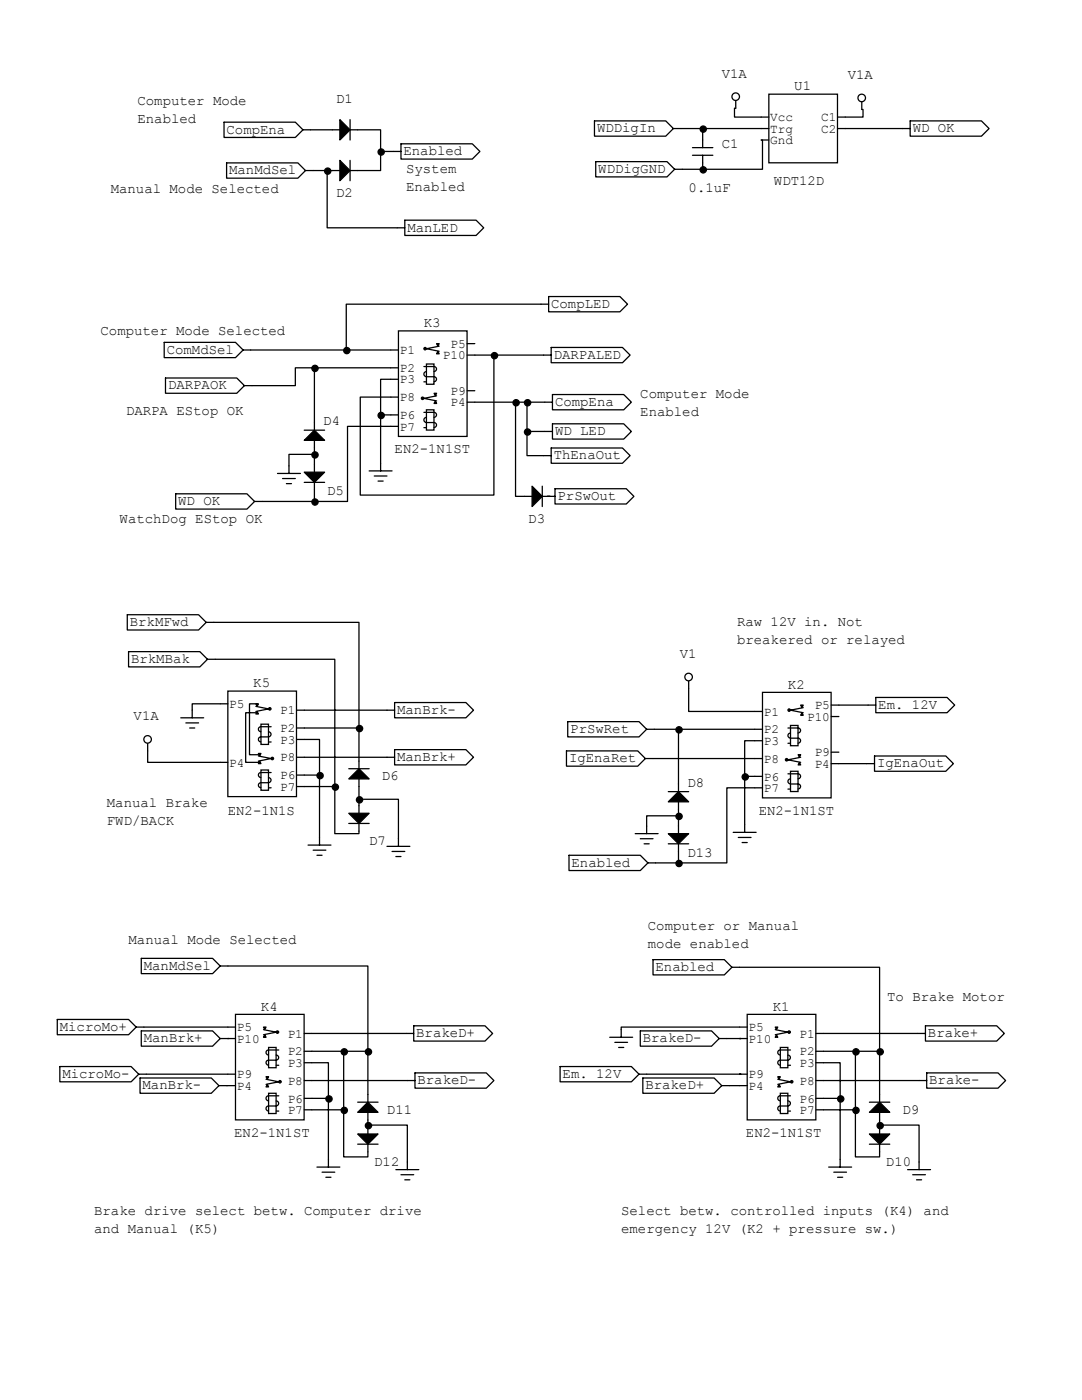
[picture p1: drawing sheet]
<svg xmlns="http://www.w3.org/2000/svg" width="216mm" height="279mm" viewBox="0 0 216 279" stroke-linecap="round" stroke-linejoin="round" font-family="sans-serif">
<path d="M29.5 148.3v1.6" fill="none" stroke="#000" stroke-width=".25"/>
<circle cx="29.4" cy="147.6" r=".76" fill="#fff" stroke="#000" stroke-width=".25"/>
<path d="M172 20.3v1.5" fill="none" stroke="#000" stroke-width=".25"/>
<circle cx="171.9" cy="19.5" r=".76" fill="#fff" stroke="#000" stroke-width=".25"/>
<path d="M146.8 20.1v1.5" fill="none" stroke="#000" stroke-width=".25"/>
<circle cx="146.8" cy="19.3" r=".76" fill="#fff" stroke="#000" stroke-width=".25"/>
<path d="M137.4 135.9v1.5" fill="none" stroke="#000" stroke-width=".25"/>
<g fill="#fff" stroke="#000" stroke-width=".25">
<path d="M153.4 18.8h13.7v13.7h-13.7z" fill-rule="evenodd"/>
<circle cx="137.4" cy="135.1" r=".76"/>
</g>
<g fill="none" stroke="#000" stroke-width=".25">
<path d="M118.6 24.1h14.2l1.6 1.6-1.6 1.5h-14.2zM118.9 32.3h14.2l1.5 1.5-1.5 1.5h-14.2zM134.4 25.7h1.5M134.6 33.8h1.5M138.2 31h4M138.2 29.5h4M140.2 27.9v1.6M140.2 31v1.5M151.9 23.4h1.5M151.9 25.7h1.5M151.9 27.9h1.5M167.1 23.4h1.6"/>
<path d="M167.1 25.7h1.6M180.1 25.7h1.5M181.6 24.1h14.2l1.6 1.6-1.6 1.5h-14.2zM79.2 45.5h1.6M80.8 43.9h14.2l1.5 1.6-1.5 1.5h-14.2zM33 75.4h14.2l1.6 1.6-1.6 1.5h-14.2zM48.8 77h1.5M110.2 78.7h14.3l1.5 1.6-1.5 1.5h-14.3zM35.1 98.6h14.2l1.5 1.5-1.5 1.5h-14.2zM55.4 94.5h4.5M56.4 95.5h2.5M57.1 96.5h1.1"/>
<path d="M57.7 93v1.5M60.7 85.9h4.1M60.7 96.3h4.1M62.7 84.3v1.6M62.7 87.9v1.5M62.7 92.7v1.5M62.7 96.3v1.5M73.7 94h4.5M74.7 95h2.5M75.4 96h1.1M75.9 92.5v1.5M104.6 99.1h1.6"/>
<path d="M108.2 99.1h2.5M108.2 97v4.1M108.5 90.9h1.5M108.7 80.3h1.5M110 89.4h14.2l1.5 1.5-1.5 1.6h-14.2zM110.7 97.5h14.3l1.5 1.6-1.5 1.5h-14.3zM50.8 100.1h1.5"/>
</g>
<g fill="#000" stroke="#000" stroke-width=".25">
<path d="M62.7 85.9l2.1 2h-4.1z" fill-rule="evenodd"/>
<path d="M60.7 94.2h4.1l-2.1 2.1z" fill-rule="evenodd"/>
<path d="M106.2 97l2 2.1-2 2z" fill-rule="evenodd"/>
</g>
<path d="M79.5 66h13.7v21.1h-13.7z" fill-rule="evenodd" fill="#fff" stroke="#000" stroke-width=".25"/>
<path d="M87.6 69.1l-2.5 .5 2.5 .5" fill="none" stroke="#fff" stroke-width=".25"/>
<g fill="#000" stroke="#000" stroke-width=".25">
<path d="M87.1 68.6h.5l-.2 .5z" fill-rule="evenodd"/>
<path d="M87.4 70.1l.2 .5h-.5z" fill-rule="evenodd"/>
<circle cx="84.8" cy="69.6" r=".24"/>
</g>
<path d="M87.6 69.1l-2.5 .5 2.5 .5" fill="none" stroke="#000" stroke-width=".25"/>
<path d="M85.1 72.6h1.5v4.1h-1.5z" fill-rule="evenodd" fill="#fff" stroke="#000" stroke-width=".25"/>
<path d="M84.6 73.2h2a.5 .5 0 0 1 .5 .4 .5 .5 0 0 1-.5 .5M84.6 76.2h.5M85.1 74.2a.5 .5 0 0 0-.5 .5 .5 .5 0 0 0 .5 .5M85.1 75.2h1.5a.5 .5 0 0 1 .5 .5 .5 .5 0 0 1-.5 .5" fill="none" stroke="#000" stroke-width=".25"/>
<path d="M85.1 81.8h1.5v4h-1.5z" fill-rule="evenodd" fill="#fff" stroke="#000" stroke-width=".25"/>
<g fill="none" stroke="#000" stroke-width=".25">
<path d="M44.7 24.4h14.2l1.6 1.5-1.6 1.5h-14.2zM45.2 32.5h14.2l1.6 1.5-1.6 1.6h-14.2zM60.5 25.9h1.5M61 34h1.5M66.3 25.9h1.5M66.3 34h1.5M69.8 23.9v4M69.8 32v4.1M69.8 25.9h1.6M69.8 34h1.6M78.5 30.2h1.5M80 28.7h14.2l1.6 1.5-1.6 1.6h-14.2z"/>
<path d="M109.5 59.2h14.2l1.5 1.5-1.5 1.5h-14.2zM32.8 68.3h14.2l1.5 1.5-1.5 1.6h-14.2zM48.5 69.8h1.5M78 69.8h1.5M78 75.7h1.5M78 79.2h1.5M78 73.4h1.5M87.1 79l-2.5 .5 2.5 .5M93.2 68.6h1.5M93.2 78h1.5M93.2 70.9h1.5M107.9 60.7h1.6"/>
<path d="M108.5 70.9h1.5M110 69.3h14.2l1.5 1.6-1.5 1.5h-14.2zM78 82.8h1.5M78 85.1h1.5M84.6 82.3h2a.5 .5 0 0 1 .5 .5 .5 .5 0 0 1-.5 .5M84.6 85.3h.5M85.1 83.3a.5 .5 0 0 0-.5 .5 .5 .5 0 0 0 .5 .5M85.1 84.3h1.5a.5 .5 0 0 1 .5 .5 .5 .5 0 0 1-.5 .5M93.2 80.3h1.5M108.7 86.1h1.5M110.2 84.6h14.3l1.5 1.5-1.5 1.5h-14.3z"/>
</g>
<path d="M87.1 79l-2.5 .5 2.5 .5" fill="none" stroke="#fff" stroke-width=".25"/>
<g fill="#000" stroke="#000" stroke-width=".25">
<path d="M67.8 23.9l2 2-2 2z" fill-rule="evenodd"/>
<path d="M67.8 32l2 2-2 2.1z" fill-rule="evenodd"/>
<path d="M86.6 78.5h.5l-.2 .5z" fill-rule="evenodd"/>
<path d="M86.9 80l.2 .5h-.5z" fill-rule="evenodd"/>
<circle cx="84.3" cy="79.5" r=".24"/>
</g>
<path d="M45.5 137.9h13.7v21.1h-13.7z" fill-rule="evenodd" fill="#fff" stroke="#000" stroke-width=".25"/>
<path d="M51.1 141l2.5 .5-2.5 .5" fill="none" stroke="#fff" stroke-width=".25"/>
<g fill="#000" stroke="#000" stroke-width=".25">
<path d="M51.1 140.5h.5l-.3 .5z" fill-rule="evenodd"/>
<path d="M51.3 142l.3 .5h-.5z" fill-rule="evenodd"/>
<circle cx="53.8" cy="141.5" r=".24"/>
</g>
<path d="M51.1 141l2.5 .5-2.5 .5" fill="none" stroke="#000" stroke-width=".25"/>
<path d="M52.1 144.5h1.5v4.1h-1.5z" fill-rule="evenodd" fill="#fff" stroke="#000" stroke-width=".25"/>
<path d="M52 145a.5 .5 0 0 0-.4 .5 .5 .5 0 0 0 .4 .5M52 147.1a.5 .5 0 0 0-.4 .5 .5 .5 0 0 0 .4 .5M52.1 145h2M53.6 146a.5 .5 0 0 1 .5 .5 .5 .5 0 0 1-.5 .5l-1.5 .1M53.6 148.1h.5" fill="none" stroke="#000" stroke-width=".25"/>
<path d="M52.1 153.7h1.5v4h-1.5z" fill-rule="evenodd" fill="#fff" stroke="#000" stroke-width=".25"/>
<g fill="none" stroke="#000" stroke-width=".25">
<path d="M25.4 122.7h14.2l1.5 1.5-1.5 1.5h-14.2zM25.7 130h14.2l1.5 1.6-1.5 1.5h-14.2zM41.1 124.2h1.6M41.4 131.6h1.5M174.8 139.2h14.2l1.5 1.5-1.5 1.5h-14.2zM36.1 143.3h4.5M37.1 144.3h2.5M37.8 145.3h1.1M38.4 141.7v1.6M43.9 152.1h1.6M43.9 140.5h1.6M51.3 140.5h-1.5v10.1h2"/>
<path d="M51.3 142.2h-2.3v9.9h2.8M51.6 150.9l2.5 .5-2.5 .5M52 154.2a.5 .5 0 0 0-.4 .5 .5 .5 0 0 0 .4 .5M52 156.2a.5 .5 0 0 0-.4 .5 .5 .5 0 0 0 .4 .5M52.1 154.2h2M53.6 155.2a.5 .5 0 0 1 .5 .5 .5 .5 0 0 1-.5 .5h-1.5M53.6 157.2h.5M59.2 141.7h1.5M59.2 147.6h1.5M59.2 151.1h1.5M59.2 154.7h1.5M59.2 157h1.5"/>
<path d="M59.2 145.3h1.5M69.6 153.4h4.1M71.6 151.9v1.5M71.6 155.4v1.6M77.2 141.7h1.5M77.2 151.1h1.5M78.7 140.2h14.3l1.5 1.5-1.5 1.6h-14.3zM78.7 149.6h14.3l1.5 1.5-1.5 1.6h-14.3zM113 149.9h14.3l1.5 1.5-1.5 1.5h-14.3zM113.3 144h14.2l1.5 1.5-1.5 1.6h-14.2zM128.8 151.4h1.5M129 145.5h1.6"/>
<path d="M133.3 158h4.1M135.4 156.5v1.5M173 152.4h1.5M173.2 140.7h1.6M174.5 150.9h14.2l1.5 1.5-1.5 1.5h-14.2zM61.5 168.7h4.5M62.5 169.7h2.5M63.2 170.7h1.1M63.8 167.1v1.6M69.6 164.3h4.1M71.6 160.8v1.5M71.6 164.3v1.6"/>
<path d="M77.2 168.9h4.6M78.2 169.9h2.6M79 170.9h1M79.5 167.4v1.5M113.5 170.7h14.3l1.5 1.5-1.5 1.5h-14.3zM126.7 166.4h4.6M127.8 167.4h2.5M128.5 168.4h1M129 164.8v1.6M129.3 172.2h1.5M133.3 168.4h4.1M135.4 160v1.5"/>
<path d="M135.4 164.8v1.6M135.4 168.4v1.5M146.3 166.1h4.6M147.3 167.1h2.6M148.1 168.1h1M148.6 164.6v1.5"/>
</g>
<path d="M51.6 150.9l2.5 .5-2.5 .5" fill="none" stroke="#fff" stroke-width=".25"/>
<g fill="#000" stroke="#000" stroke-width=".25">
<path d="M51.6 150.4h.5l-.3 .5z" fill-rule="evenodd"/>
<path d="M51.8 151.9l.3 .5h-.5z" fill-rule="evenodd"/>
<path d="M71.6 153.4l2.1 2h-4.1z" fill-rule="evenodd"/>
<path d="M135.4 158l2 2h-4.1z" fill-rule="evenodd"/>
<path d="M69.6 162.3h4.1l-2.1 2z" fill-rule="evenodd"/>
<path d="M133.3 166.4h4.1l-2 2z" fill-rule="evenodd"/>
<circle cx="54.3" cy="151.4" r=".24"/>
</g>
<path d="M152.1 138.2h13.7v21h-13.7z" fill-rule="evenodd" fill="#fff" stroke="#000" stroke-width=".25"/>
<path d="M160.3 141.2l-2.6 .5 2.6 .5" fill="none" stroke="#fff" stroke-width=".25"/>
<g fill="#000" stroke="#000" stroke-width=".25">
<path d="M159.8 140.7h.5l-.3 .5z" fill-rule="evenodd"/>
<path d="M160 142.2l.3 .5h-.5z" fill-rule="evenodd"/>
<circle cx="157.5" cy="141.7" r=".24"/>
</g>
<path d="M160.3 141.2l-2.6 .5 2.6 .5" fill="none" stroke="#000" stroke-width=".25"/>
<path d="M157.7 144.8h1.5v4h-1.5z" fill-rule="evenodd" fill="#fff" stroke="#000" stroke-width=".25"/>
<path d="M157.2 145.3h2.1M157.2 148.3h.5M157.7 146.3a.5 .5 0 0 0-.5 .5 .5 .5 0 0 0 .5 .5h1.6M159.2 145.3a.5 .5 0 0 1 .5 .5 .5 .5 0 0 1-.5 .5M159.2 147.3a.5 .5 0 0 1 .5 .5 .5 .5 0 0 1-.5 .5" fill="none" stroke="#000" stroke-width=".25"/>
<path d="M157.7 153.9h1.5v4.1h-1.5z" fill-rule="evenodd" fill="#fff" stroke="#000" stroke-width=".25"/>
<g fill="none" stroke="#000" stroke-width=".25">
<path d="M150.6 142h1.5M150.6 147.8h1.5M150.6 151.4h1.5M150.6 154.9h1.5M150.6 157.2h1.5M150.6 145.5h1.5M157.2 154.4h2.1M157.2 157.5h.5M157.7 155.4a.5 .5 0 0 0-.5 .5 .5 .5 0 0 0 .5 .5M157.7 156.5h1.6M159.2 154.4a.5 .5 0 0 1 .5 .5 .5 .5 0 0 1-.5 .5M159.2 156.5a.5 .5 0 0 1 .5 .5 .5 .5 0 0 1-.5 .5"/>
<path d="M159.8 151.1l-2.6 .5 2.6 .5M165.9 152.4h1.5M165.9 140.7h1.5M165.9 150.1h1.5M165.9 143h1.5"/>
</g>
<path d="M159.8 151.1l-2.6 .5 2.6 .5" fill="none" stroke="#fff" stroke-width=".25"/>
<g fill="#000" stroke="#000" stroke-width=".25">
<path d="M159.3 150.6h.5l-.3 .5z" fill-rule="evenodd"/>
<path d="M159.5 152.1l.3 .6h-.5z" fill-rule="evenodd"/>
<circle cx="157" cy="151.6" r=".24"/>
</g>
<path d="M149.1 202.4h13.7v21.1h-13.7z" fill-rule="evenodd" fill="#fff" stroke="#000" stroke-width=".25"/>
<path d="M154.7 205.5l2.5 .5-2.5 .5" fill="none" stroke="#fff" stroke-width=".25"/>
<g fill="#000" stroke="#000" stroke-width=".25">
<path d="M154.7 205h.5l-.3 .5z" fill-rule="evenodd"/>
<path d="M154.9 206.5l.3 .5h-.5z" fill-rule="evenodd"/>
<circle cx="157.5" cy="206" r=".24"/>
</g>
<path d="M154.7 205.5l2.5 .5-2.5 .5" fill="none" stroke="#000" stroke-width=".25"/>
<path d="M155.7 209h1.5v4.1h-1.5z" fill-rule="evenodd" fill="#fff" stroke="#000" stroke-width=".25"/>
<path d="M157.2 210.6a.5 .5 0 0 1 .5 .5 .5 .5 0 0 1-.5 .5M157.2 211.6h-1.5a.5 .5 0 0 0-.5 .5 .5 .5 0 0 0 .5 .5M157.2 212.6h.5M157.7 209.5h-2a.5 .5 0 0 0-.5 .5 .5 .5 0 0 0 .5 .5" fill="none" stroke="#000" stroke-width=".25"/>
<path d="M155.7 218.2h1.5v4h-1.5z" fill-rule="evenodd" fill="#fff" stroke="#000" stroke-width=".25"/>
<g fill="none" stroke="#000" stroke-width=".25">
<path d="M28.2 191.3h14.2l1.5 1.5-1.5 1.5h-14.2zM43.9 192.8h1.6M130.3 191.5h14.2l1.5 1.5-1.5 1.6h-14.2zM146 193h1.6M11.4 203.5h14.3l1.5 1.5-1.5 1.5h-14.3zM11.9 212.9h14.3l1.5 1.5-1.5 1.5h-14.3zM27.2 205h1.5M27.7 214.4h1.5M27.9 215.1h14.3l1.5 1.6-1.5 1.5h-14.3zM28.2 205.7h14.2l1.5 1.6-1.5 1.5h-14.2zM43.7 216.7h1.5M43.9 207.3h1.6"/>
<path d="M71.4 220h4M73.4 218.4v1.6M81 206.2h1.5M81.3 215.6h1.5M82.5 204.7h14.3l1.5 1.5-1.5 1.6h-14.3zM82.8 214.1h14.2l1.6 1.5-1.6 1.6h-14.2zM111.8 212.9h14.2l1.5 1.5-1.5 1.5h-14.2zM121.7 207h4.5M122.7 208h2.5M123.4 209h1.1M124 205.5v1.5M127.5 214.4h1.5"/>
<path d="M127.8 205.7h14.2l1.5 1.6-1.5 1.5h-14.2zM128.3 215.1h14.2l1.5 1.6-1.5 1.5h-14.2zM143.5 207.3h1.5M144 216.7h1.5M147.6 216.7h1.5M147.6 205h1.5M147.6 214.4h1.5M147.6 207.3h1.5M155.2 215.4l2.5 .5-2.5 .5M157.2 219.7a.5 .5 0 0 1 .5 .5 .5 .5 0 0 1-.5 .5M157.7 218.7h-2a.5 .5 0 0 0-.5 .5 .5 .5 0 0 0 .5 .5M162.8 206.2h1.5"/>
<path d="M162.8 212.1h1.5M162.8 215.6h1.5M162.8 219.2h1.5M162.8 209.8h1.5M173.5 220h4M175.5 218.4v1.6M183.1 206.2h1.6M183.4 215.6h1.5M184.7 204.7h14.2l1.5 1.5-1.5 1.6h-14.2zM184.9 214.1h14.2l1.6 1.5-1.6 1.6h-14.2zM63.2 232.9h4.6M64.3 233.9h2.5"/>
<path d="M65 234.9h1M65.5 231.4v1.5M71.4 228.3h4M73.4 222v1.5M73.4 224.8v1.5M73.4 228.3v1.6M79 233.4h4.6M80 234.4h2.5M80.8 235.5h1M81.3 231.9v1.5M157.2 220.7h-1.5a.5 .5 0 0 0-.5 .5 .5 .5 0 0 0 .5 .5M157.2 221.7h.5"/>
<path d="M162.8 221.5h1.5M165.4 232.9h4.5M166.4 233.9h2.5M167.1 234.9h1M167.6 231.4v1.5M173.5 228.3h4M175.5 222v1.5M175.5 224.8v1.5M175.5 228.3v1.6M181.1 233.4h4.6M182.1 234.4h2.6M182.9 235.5h1"/>
<path d="M183.4 231.9v1.5"/>
</g>
<path d="M155.2 215.4l2.5 .5-2.5 .5" fill="none" stroke="#fff" stroke-width=".25"/>
<g fill="#000" stroke="#000" stroke-width=".25">
<path d="M73.4 220l2 2h-4z" fill-rule="evenodd"/>
<path d="M155.2 214.9h.5l-.3 .5z" fill-rule="evenodd"/>
<path d="M155.4 216.4l.3 .5h-.5z" fill-rule="evenodd"/>
<path d="M175.5 220l2 2h-4z" fill-rule="evenodd"/>
<path d="M71.4 226.3h4l-2 2z" fill-rule="evenodd"/>
<path d="M173.5 226.3h4l-2 2z" fill-rule="evenodd"/>
<circle cx="158" cy="215.9" r=".24"/>
</g>
<path d="M47 202.4h13.7v21.1h-13.7z" fill-rule="evenodd" fill="#fff" stroke="#000" stroke-width=".25"/>
<path d="M52.6 205.5l2.5 .5-2.5 .5" fill="none" stroke="#fff" stroke-width=".25"/>
<g fill="#000" stroke="#000" stroke-width=".25">
<path d="M52.6 205h.5l-.3 .5z" fill-rule="evenodd"/>
<path d="M52.8 206.5l.3 .5h-.5z" fill-rule="evenodd"/>
<circle cx="55.4" cy="206" r=".24"/>
</g>
<path d="M52.6 205.5l2.5 .5-2.5 .5" fill="none" stroke="#000" stroke-width=".25"/>
<path d="M53.6 209h1.5v4.1h-1.5z" fill-rule="evenodd" fill="#fff" stroke="#000" stroke-width=".25"/>
<path d="M55.1 210.6a.5 .5 0 0 1 .5 .5 .5 .5 0 0 1-.5 .5M55.1 211.6h-1.5a.5 .5 0 0 0-.5 .5 .5 .5 0 0 0 .5 .5M55.1 212.6h.5M55.6 209.5h-2a.5 .5 0 0 0-.5 .5 .5 .5 0 0 0 .5 .5" fill="none" stroke="#000" stroke-width=".25"/>
<path d="M53.6 218.2h1.5v4h-1.5z" fill-rule="evenodd" fill="#fff" stroke="#000" stroke-width=".25"/>
<g fill="none" stroke="#000" stroke-width=".25">
<path d="M62 25.9h4.3M62.5 34h3.8M65.3 34v11.5h13.9M71.4 25.9h4.5v8.1h-4.5M75.9 30.2h2.6M135.9 25.7h16M140.2 25.7v2.2M140.2 32.5v1.3M146.8 21.6h-.2v1.8h5.3M151.9 27.9h.2v5.9h-16M168.7 25.7h11.4M172 21.8h.2v1.6h-3.5"/>
<path d="M50 69.8h28M62.7 73.4h-3.8v3.6h-8.6M78 75.7h-2.1v16.8M78 73.4h-15.3v10.9M94.7 70.9h13.8M98.6 70.9v27.9h-26.7v-19.6h6.1M107.9 60.7h-38.8v9.1M62.7 90.7h-5v2.3M62.7 89.4v3.3M75.9 82.8h2.1M78 85.1h-8.7v15h-6.6v-2.3M94.7 80.3h14"/>
<path d="M102.9 80.3v18.8h1.7M105.2 86.1v4.8h3.3M105.2 80.3v5.8h3.5M109.2 99.1h.5M52.3 100.1h10.4M42.7 124.2h28.9v21.1M42.9 131.6h23.9v25.4M137.4 137.4v4.6h13.2M29.5 149.9v2.2h14.4M43.9 140.5h-5.5v1.2M60.7 147.6h3.1v7.1M60.7 154.7h3.1v12.4"/>
<path d="M60.7 157h6.1v9.4h4.8v-.5M60.7 145.3h10.9v6.6M60.7 151.1h16.5M60.7 141.7h16.5M71.6 157v2.5h7.9v7.9M71.6 159.5v1.3M130.3 151.4h20.3M130.6 145.5h4.8M148.6 154.9h2M150.6 147.8h-2v16.8M150.6 145.5h-15.2v11M150.6 157.2h-5.6v15h-9.6v-2.3"/>
<path d="M167.4 152.4h5.6M167.4 140.7h5.8M130.8 172.2h4.6M135.4 162.8h-6.4v2M135.4 161.5v3.3M45.5 192.8h27.9v17M147.6 193h27.9v16.8M28.7 205h18.3M29.2 214.4h17.8M45.2 216.7h1.8M45.5 207.3h.1M45.5 207.3h1.5"/>
<path d="M53.1 215.4l2.5 .5-2.5 .5M55.1 219.7a.5 .5 0 0 1 .5 .5 .5 .5 0 0 1-.5 .5M55.6 218.7h-2a.5 .5 0 0 0-.5 .5 .5 .5 0 0 0 .5 .5M60.7 212.1h4.8v7.1M60.7 219.2h4.8v12.2M60.7 209.8h12.7v8.6M60.7 206.2h20.3M60.7 215.6h20.6M68.6 209.8v11.7M129 214.4h18.8h-.2M145 207.3h2.8h-.2M145.5 216.7h2.1"/>
<path d="M147.6 205h-23.6v.5M164.3 212.1h3.3v7.1M164.3 219.2h3.3v12.2M164.3 209.8h11.2v8.6M164.3 206.2h18.8M164.3 215.6h19.1M170.7 209.8v11.7M55.1 220.7h-1.5a.5 .5 0 0 0-.5 .5 .5 .5 0 0 0 .5 .5M55.1 221.7h.5M60.7 221.5h7.9v9.4h4.8v-1M73.4 224.5h7.9v7.4M73.4 223.5v1.3"/>
<path d="M164.3 221.5h6.4v9.4h4.8v-1M175.5 224.5h7.9v7.4M175.5 223.5v1.3"/>
</g>
<path d="M53.1 215.4l2.5 .5-2.5 .5" fill="none" stroke="#fff" stroke-width=".25"/>
<g fill="#000" stroke="#000" stroke-width=".25">
<path d="M53.1 214.9h.5l-.3 .5z" fill-rule="evenodd"/>
<path d="M53.3 216.4l.3 .5h-.5z" fill-rule="evenodd"/>
<circle cx="65.4" cy="34.1" r=".62"/>
<circle cx="76.1" cy="30.3" r=".62"/>
<circle cx="140.3" cy="33.9" r=".62"/>
<circle cx="140.3" cy="25.8" r=".62"/>
<circle cx="62.9" cy="73.5" r=".62"/>
<circle cx="69.2" cy="70" r=".62"/>
<circle cx="98.7" cy="71" r=".62"/>
<circle cx="62.9" cy="90.8" r=".62"/>
<circle cx="76.1" cy="82.9" r=".62"/>
<circle cx="103" cy="80.4" r=".62"/>
<circle cx="105.3" cy="80.4" r=".62"/>
<circle cx="105.3" cy="86.2" r=".62"/>
<circle cx="62.9" cy="100.2" r=".62"/>
<circle cx="63.9" cy="154.8" r=".62"/>
<circle cx="66.9" cy="157.1" r=".62"/>
<circle cx="71.7" cy="145.4" r=".62"/>
<circle cx="71.7" cy="159.6" r=".62"/>
<circle cx="135.5" cy="145.7" r=".62"/>
<circle cx="148.7" cy="155.1" r=".62"/>
<circle cx="135.5" cy="162.9" r=".62"/>
<circle cx="135.5" cy="172.3" r=".62"/>
<circle cx="55.9" cy="215.9" r=".24"/>
<circle cx="65.6" cy="219.3" r=".62"/>
<circle cx="68.7" cy="209.9" r=".62"/>
<circle cx="73.5" cy="209.9" r=".62"/>
<circle cx="167.8" cy="219.3" r=".62"/>
<circle cx="170.8" cy="209.9" r=".62"/>
<circle cx="175.6" cy="209.9" r=".62"/>
<circle cx="68.7" cy="221.6" r=".62"/>
<circle cx="73.5" cy="224.6" r=".62"/>
<circle cx="170.8" cy="221.6" r=".62"/>
<circle cx="175.6" cy="224.6" r=".62"/>
</g>
<g font-size="2.8">
<text x="144" y="15.5">V1A</text>
<text x="169.2" y="15.7">V1A</text>
<text x="27.4" y="21">Computer Mode</text>
<text x="67.1" y="20.6">D1</text>
<text x="158.5" y="18">U1</text>
<text x="27.4" y="24.6">Enabled</text>
<text x="45.2" y="26.7">CompEna</text>
<text x="119.1" y="26.4">WDDigIn</text>
<text x="144" y="29.5">C1</text>
<text x="182.1" y="26.4">WD OK</text>
<text x="45.7" y="34.8">ManMdSel</text>
<text x="80.5" y="31">Enabled</text>
<text x="81" y="34.5">System</text>
<text x="119.4" y="34.5">WDDigGND</text>
<text x="22.1" y="38.6">Manual Mode Selected</text>
<text x="67.1" y="39.4">D2</text>
<text x="81" y="38.1">Enabled</text>
<text x="137.4" y="38.4">0.1uF</text>
<text x="154.4" y="36.8">WDT12D</text>
<text x="81.3" y="46.2">ManLED</text>
<text x="84.6" y="65.3">K3</text>
<text x="110" y="61.5">CompLED</text>
<text x="20.1" y="66.8">Computer Mode Selected</text>
<text x="33.3" y="70.6">ComMdSel</text>
<text x="110.5" y="71.6">DARPALED</text>
<text x="33.5" y="77.7">DARPAOK</text>
<text x="25.1" y="82.8">DARPA EStop OK</text>
<text x="110.7" y="81">CompEna</text>
<text x="127.8" y="79.5">Computer Mode</text>
<text x="127.8" y="83">Enabled</text>
<text x="64.5" y="84.8">D4</text>
<text x="110.7" y="86.9">WD LED</text>
<text x="78.7" y="90.4">EN2-1N1ST</text>
<text x="110.5" y="91.7">ThEnaOut</text>
<text x="35.6" y="100.8">WD OK</text>
<text x="65.3" y="98.8">D5</text>
<text x="111.3" y="99.8">PrSwOut</text>
<text x="23.9" y="104.4">WatchDog EStop OK</text>
<text x="105.4" y="104.4">D3</text>
<text x="25.9" y="125">BrkMFwd</text>
<text x="147.1" y="124.9">Raw 12V in. Not</text>
<text x="135.6" y="131.3">V1</text>
<text x="147.1" y="128.5">breakered or relayed</text>
<text x="26.2" y="132.3">BrkMBak</text>
<text x="50.5" y="137.2">K5</text>
<text x="157.2" y="137.4">K2</text>
<text x="26.7" y="143.8">V1A</text>
<text x="79.2" y="142.5">ManBrk-</text>
<text x="175.3" y="141.5">Em. 12V</text>
<text x="113.8" y="146.3">PrSwRet</text>
<text x="76.2" y="155.7">D6</text>
<text x="79.2" y="151.9">ManBrk+</text>
<text x="113.5" y="152.1">IgEnaRet</text>
<text x="175" y="153.2">IgEnaOut</text>
<text x="21.3" y="161">Manual Brake</text>
<text x="137.2" y="157">D8</text>
<text x="21.3" y="164.5">FWD/BACK</text>
<text x="45.5" y="162.6">EN2-1N1S</text>
<text x="151.4" y="162.6">EN2-1N1ST</text>
<text x="73.7" y="168.7">D7</text>
<text x="114" y="173">Enabled</text>
<text x="137.2" y="170.9">D13</text>
<text x="129.3" y="185.6">Computer or Manual</text>
<text x="25.7" y="188.4">Manual Mode Selected</text>
<text x="129.3" y="189.2">mode enabled</text>
<text x="28.7" y="193.5">ManMdSel</text>
<text x="130.8" y="193.8">Enabled</text>
<text x="52.1" y="201.7">K4</text>
<text x="154.2" y="201.7">K1</text>
<text x="177" y="199.9">To Brake Motor</text>
<text x="11.9" y="205.7">MicroMo+</text>
<text x="28.7" y="208">ManBrk+</text>
<text x="83.1" y="207">BrakeD+</text>
<text x="128.3" y="208">BrakeD-</text>
<text x="185.2" y="207">Brake+</text>
<text x="12.4" y="215.1">MicroMo-</text>
<text x="112.3" y="215.1">Em. 12V</text>
<text x="28.4" y="217.4">ManBrk-</text>
<text x="83.3" y="216.4">BrakeD-</text>
<text x="128.8" y="217.4">BrakeD+</text>
<text x="185.4" y="216.4">Brake-</text>
<text x="46.7" y="226.8">EN2-1N1ST</text>
<text x="77.2" y="222.2">D11</text>
<text x="148.8" y="226.8">EN2-1N1ST</text>
<text x="180.1" y="222.2">D9</text>
<text x="74.7" y="232.7">D12</text>
<text x="176.8" y="232.7">D10</text>
<text x="18.8" y="242.5">Brake drive select betw. Computer drive</text>
<text x="124" y="242.5">Select betw. controlled inputs (K4) and</text>
<text x="18.8" y="246.1">and Manual (K5)</text>
<text x="124" y="246.1">emergency 12V (K2 + pressure sw.)</text>
</g>
<g font-size="2.5">
<text x="153.7" y="24.2">Vcc</text>
<text x="153.7" y="26.5">Trg</text>
<text x="153.7" y="28.8">Gnd</text>
<text x="163.8" y="26.5">C2</text>
<text x="163.8" y="24.2">C1</text>
<text x="79.8" y="70.7">P1</text>
<text x="88.4" y="71.7">P10</text>
<text x="89.9" y="69.4">P5</text>
<text x="79.8" y="76.5">P3</text>
<text x="79.8" y="74.2">P2</text>
<text x="79.8" y="80.1">P8</text>
<text x="79.8" y="83.6">P6</text>
<text x="89.9" y="81.1">P4</text>
<text x="89.9" y="78.8">P9</text>
<text x="79.8" y="85.9">P7</text>
<text x="45.7" y="141.3">P5</text>
<text x="55.9" y="142.6">P1</text>
<text x="152.4" y="142.8">P1</text>
<text x="161" y="143.8">P10</text>
<text x="162.6" y="141.5">P5</text>
<text x="55.9" y="148.4">P3</text>
<text x="55.9" y="146.1">P2</text>
<text x="152.4" y="148.7">P3</text>
<text x="152.4" y="146.4">P2</text>
<text x="45.7" y="153">P4</text>
<text x="55.9" y="152">P8</text>
<text x="55.9" y="155.5">P6</text>
<text x="152.4" y="152.2">P8</text>
<text x="152.4" y="155.8">P6</text>
<text x="162.6" y="153.2">P4</text>
<text x="162.6" y="150.9">P9</text>
<text x="55.9" y="157.8">P7</text>
<text x="152.4" y="158.1">P7</text>
<text x="47.2" y="205.8">P5</text>
<text x="47.2" y="208.1">P10</text>
<text x="57.4" y="207.1">P1</text>
<text x="149.4" y="205.8">P5</text>
<text x="149.4" y="208.1">P10</text>
<text x="159.5" y="207.1">P1</text>
<text x="47.2" y="215.2">P9</text>
<text x="57.4" y="212.9">P3</text>
<text x="57.4" y="210.6">P2</text>
<text x="149.4" y="215.2">P9</text>
<text x="159.5" y="212.9">P3</text>
<text x="159.5" y="210.6">P2</text>
<text x="47.2" y="217.5">P4</text>
<text x="57.4" y="216.5">P8</text>
<text x="57.4" y="220">P6</text>
<text x="149.4" y="217.5">P4</text>
<text x="159.5" y="216.5">P8</text>
<text x="159.5" y="220">P6</text>
<text x="57.4" y="222.3">P7</text>
<text x="159.5" y="222.3">P7</text>
</g>
</svg>
